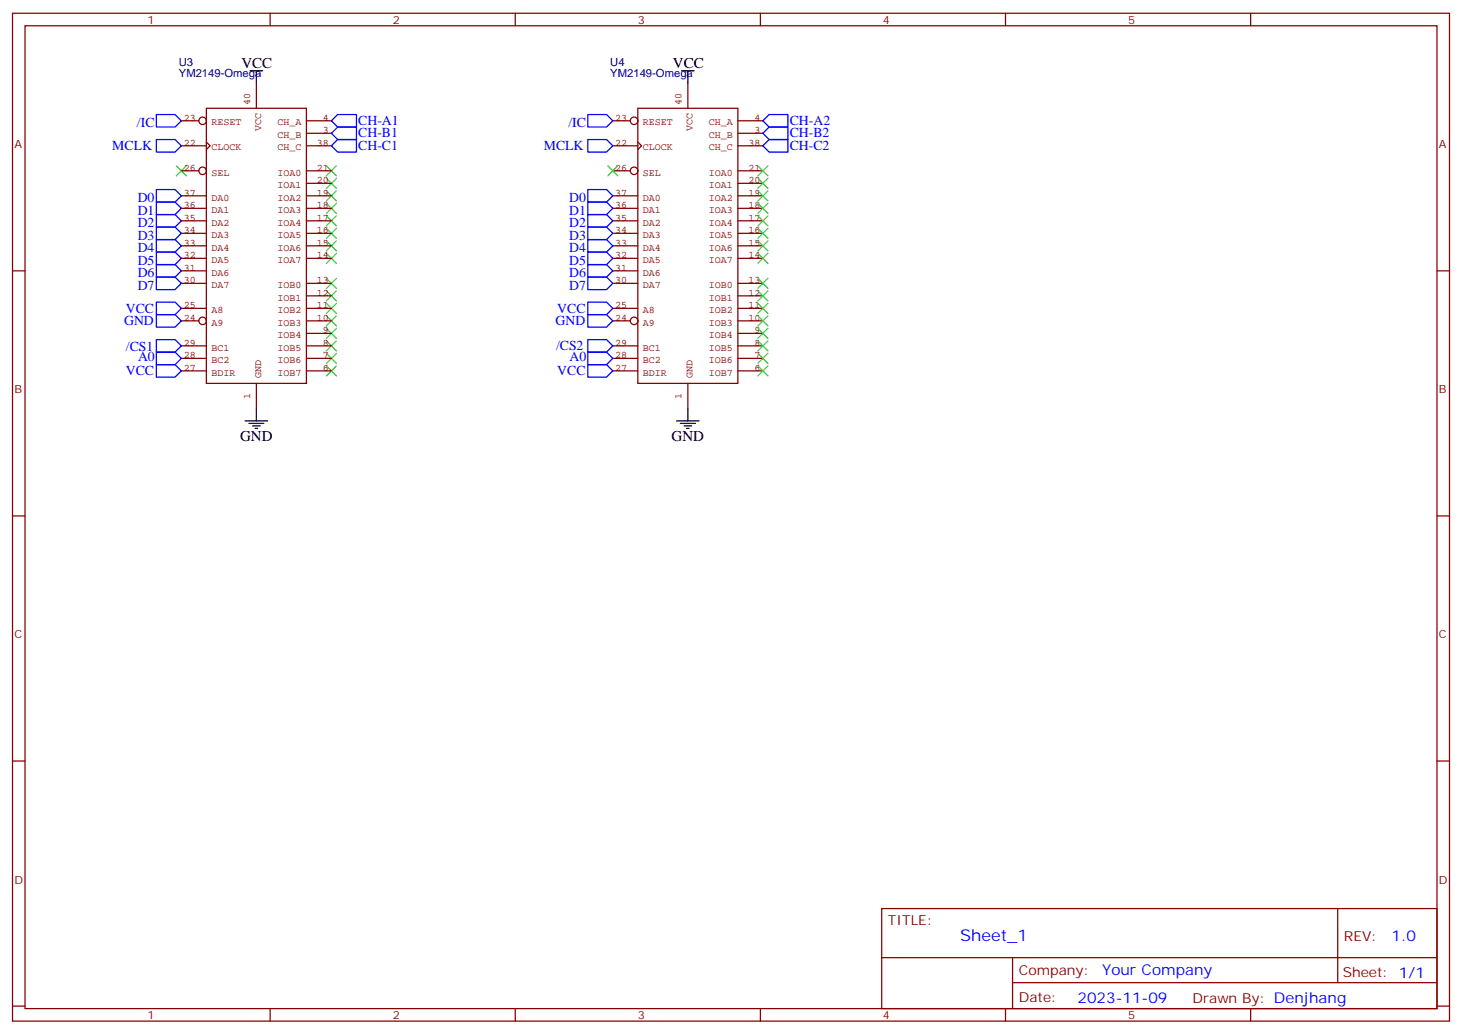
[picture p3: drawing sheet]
<svg xmlns="http://www.w3.org/2000/svg" width="412mm" height="292mm" viewBox="0 0 412 292" stroke-linecap="round" stroke-linejoin="round" font-family="sans-serif">
<g fill="none" stroke="#870000" stroke-width=".35">
<path d="M3.5 3.7h405.4v284.4h-405.4zM7.1 7.3h398.2v277.3h-398.2zM76.2 3.7v3.6M145.3 3.7v3.6M214.5 3.7v3.6M283.6 3.7v3.6M352.8 3.7v3.6M3.5 76.4h3.6M405.3 76.4h3.6M3.5 145.6h3.6M405.3 145.6h3.6M3.5 214.7h3.6"/>
<path d="M405.3 214.7h3.6M248.7 256.3h156.6v28.3h-156.6zM377.3 256.4v20.8M248.7 270.2h156.5M285.6 277.2h119.6M285.6 270.2v14.1M3.5 283.8h3.6M76.2 284.6v3.5M145.3 284.6v3.5M214.5 284.6v3.5M283.6 284.6v3.5M352.8 284.6v3.5"/>
<path d="M405.3 283.8h3.6"/>
</g>
<g fill="none" stroke="#00f" stroke-width=".35">
<path d="M44.1 32.3h5.3l1.8 1.8-1.8 1.7h-5.3zM44.1 39.4h5.3l1.8 1.7-1.8 1.8h-5.3zM93.5 37.6l1.7-1.8h5.3v3.6h-5.3zM95.2 32.3h5.3v3.5h-5.3l-1.7-1.7zM165.8 39.4h5.3l1.8 1.7-1.8 1.8h-5.3zM165.8 32.3h5.3l1.8 1.8-1.8 1.7h-5.3zM215.2 37.6l1.8-1.8h5.2v3.6h-5.2zM217 32.3h5.2v3.5h-5.2l-1.8-1.7zM44.1 53.5h5.3l1.8 1.7-1.8 1.8h-5.3zM44.1 57h5.3l1.8 1.8-1.8 1.7h-5.3zM93.5 41.1l1.7-1.7h5.3v3.5h-5.3zM165.8 57h5.3l1.8 1.8-1.8 1.7h-5.3z"/>
<path d="M165.8 53.5h5.3l1.8 1.7-1.8 1.8h-5.3zM215.2 41.1l1.8-1.7h5.2v3.5h-5.2zM44.1 60.5h5.3l1.8 1.8-1.8 1.8h-5.3zM44.1 64.1h5.3l1.8 1.7-1.8 1.8h-5.3zM44.1 71.1h5.3l1.8 1.8-1.8 1.7h-5.3zM44.1 74.6h5.3l1.8 1.8-1.8 1.8h-5.3zM44.1 78.2h5.3l1.8 1.7-1.8 1.8h-5.3zM44.1 67.6h5.3l1.8 1.8-1.8 1.7h-5.3zM165.8 67.6h5.3l1.8 1.8-1.8 1.7h-5.3zM165.8 78.2h5.3l1.8 1.7-1.8 1.8h-5.3zM165.8 74.6h5.3l1.8 1.8-1.8 1.8h-5.3zM165.8 71.1h5.3l1.8 1.8-1.8 1.7h-5.3z"/>
<path d="M165.8 64.1h5.3l1.8 1.7-1.8 1.8h-5.3zM165.8 60.5h5.3l1.8 1.8-1.8 1.8h-5.3zM44.1 85.2h5.3l1.8 1.8-1.8 1.8h-5.3zM44.1 88.8h5.3l1.8 1.7-1.8 1.8h-5.3zM44.1 99.3h5.3l1.8 1.8-1.8 1.8h-5.3zM44.1 95.8h5.3l1.8 1.8-1.8 1.7h-5.3zM165.8 85.2h5.3l1.8 1.8-1.8 1.8h-5.3zM165.8 88.8h5.3l1.8 1.7-1.8 1.8h-5.3zM165.8 95.8h5.3l1.8 1.8-1.8 1.7h-5.3zM165.8 99.3h5.3l1.8 1.8-1.8 1.8h-5.3zM44.1 102.9h5.3l1.8 1.7-1.8 1.8h-5.3zM165.8 102.9h5.3l1.8 1.7-1.8 1.8h-5.3z"/>
</g>
<g fill="none" stroke="#3c3" stroke-width=".35">
<path d="M49.7 46.8l2.9 2.8M52.6 46.8l-2.9 2.8M92.1 46.8l2.8 2.8M92.1 50.3l2.8 2.8M92.1 53.8l2.8 2.9M92.1 57.4l2.8 2.8M94.9 46.8l-2.8 2.8M94.9 50.3l-2.8 2.8M94.9 53.8l-2.8 2.9M94.9 57.4l-2.8 2.8M171.4 46.8l2.9 2.8M174.3 46.8l-2.9 2.8"/>
<path d="M213.8 57.4l2.8 2.8M213.8 53.8l2.8 2.9M213.8 50.3l2.8 2.8M213.8 46.8l2.8 2.8M216.6 57.4l-2.8 2.8M216.6 53.8l-2.8 2.9M216.6 50.3l-2.8 2.8M216.6 46.8l-2.8 2.8M92.1 60.9l2.8 2.8M92.1 64.4l2.8 2.8M92.1 67.9l2.8 2.9M92.1 71.5l2.8 2.8"/>
<path d="M92.1 78.5l2.8 2.9M94.9 60.9l-2.8 2.8M94.9 64.4l-2.8 2.8M94.9 67.9l-2.8 2.9M94.9 71.5l-2.8 2.8M94.9 78.5l-2.8 2.9M213.8 78.5l2.8 2.9M213.8 71.5l2.8 2.8M213.8 67.9l2.8 2.9M213.8 64.4l2.8 2.8M213.8 60.9l2.8 2.8M216.6 78.5l-2.8 2.9"/>
<path d="M216.6 71.5l-2.8 2.8M216.6 67.9l-2.8 2.9M216.6 64.4l-2.8 2.8M216.6 60.9l-2.8 2.8M92.1 82.1l2.8 2.8M92.1 85.6l2.8 2.8M92.1 89.1l2.8 2.8M92.1 92.6l2.8 2.9M92.1 96.2l2.8 2.8M92.1 99.7l2.8 2.8M94.9 82.1l-2.8 2.8M94.9 85.6l-2.8 2.8"/>
<path d="M94.9 89.1l-2.8 2.8M94.9 92.6l-2.8 2.9M94.9 96.2l-2.8 2.8M94.9 99.7l-2.8 2.8M213.8 99.7l2.8 2.8M213.8 96.2l2.8 2.8M213.8 92.6l2.8 2.9M213.8 89.1l2.8 2.8M213.8 85.6l2.8 2.8M213.8 82.1l2.8 2.8M216.6 99.7l-2.8 2.8M216.6 96.2l-2.8 2.8"/>
<path d="M216.6 92.6l-2.8 2.9M216.6 89.1l-2.8 2.8M216.6 85.6l-2.8 2.8M216.6 82.1l-2.8 2.8M92.1 103.2l2.8 2.8M94.9 103.2l-2.8 2.8M213.8 103.2l2.8 2.8M216.6 103.2l-2.8 2.8"/>
</g>
<g fill="none" stroke="#850000" stroke-width=".35">
<path d="M51.2 34.1h4.9M58.2 30.6h28.2v77.6h-28.2zM72.3 23.5v7.1M86.4 34.1h7.1M86.4 37.6h7.1M172.9 34.1h4.9M179.9 30.6h28.2v77.6h-28.2zM194 23.5v7.1M208.1 34.1h7.1M208.1 37.6h7.1M51.2 58.8h7M51.2 55.2h7"/>
<path d="M51.2 48.2h4.9M51.2 41.1h7M58.2 40.1l1.1 1-1.1 1.1M86.4 58.8h7.1M86.4 55.2h7.1M86.4 51.7h7.1M86.4 48.2h7.1M86.4 41.1h7.1M172.9 58.8h7M172.9 55.2h7M172.9 48.2h4.9M172.9 41.1h7"/>
<path d="M179.9 40.1l1.1 1-1.1 1.1M208.1 58.8h7.1M208.1 55.2h7.1M208.1 51.7h7.1M208.1 48.2h7.1M208.1 41.1h7.1M51.2 79.9h7M51.2 72.9h7M51.2 69.4h7M51.2 65.8h7M51.2 62.3h7M51.2 76.4h7"/>
<path d="M86.4 79.9h7.1M86.4 72.9h7.1M86.4 69.4h7.1M86.4 65.8h7.1M86.4 62.3h7.1M172.9 79.9h7M172.9 72.9h7M172.9 69.4h7M172.9 65.8h7M172.9 62.3h7M172.9 76.4h7M208.1 79.9h7.1"/>
<path d="M208.1 72.9h7.1M208.1 69.4h7.1M208.1 65.8h7.1M208.1 62.3h7.1M51.2 90.5h4.9M51.2 87h7M51.2 97.6h7M86.4 90.5h7.1M86.4 87h7.1M86.4 83.5h7.1M86.4 97.6h7.1M86.4 94.1h7.1"/>
<path d="M172.9 90.5h4.9M172.9 87h7M172.9 97.6h7M208.1 90.5h7.1M208.1 87h7.1M208.1 83.5h7.1M208.1 97.6h7.1M208.1 94.1h7.1M51.2 104.6h7M51.2 101.1h7M72.3 108.2v7M86.4 104.6h7.1"/>
<path d="M86.4 101.1h7.1M172.9 104.6h7M172.9 101.1h7M194 108.2v7M208.1 104.6h7.1M208.1 101.1h7.1"/>
<circle cx="57.1" cy="34.1" r="1.06"/>
<circle cx="178.9" cy="34.1" r="1.06"/>
<circle cx="57.1" cy="48.2" r="1.06"/>
<circle cx="178.9" cy="48.2" r="1.06"/>
<circle cx="57.1" cy="90.5" r="1.06"/>
<circle cx="178.9" cy="90.5" r="1.06"/>
</g>
<g fill="none" stroke="#000" stroke-width=".35">
<path d="M70.6 20h3.5M72.3 20v3.5M192.3 20h3.5M194 20v3.5M69.1 118.7h6.4M70.2 119.5h4.2M72.3 115.2v3.5M190.9 118.7h6.3M191.9 119.5h4.2M194 115.2v3.5M71.3 120.2h2.1M72 120.9h.7"/>
<path d="M193 120.2h2.1M193.7 120.9h.7"/>
</g>
<text font-size="4.6" fill="#00f" x="270.8" y="265.4">Sheet_1</text>
<g font-size="4.2">
<text x="68.1" y="19.3">VCC</text>
<text x="189.8" y="19.3">VCC</text>
<text x="67.7" y="124.4">GND</text>
<text x="189.4" y="124.4">GND</text>
</g>
<g font-size="4.2" fill="#00f">
<text x="392.5" y="265.6">1.0</text>
<text x="310.9" y="275.2">Your Company</text>
<text x="304" y="283">2023-11-09</text>
</g>
<g font-size="3.9" fill="#00f">
<text x="38.6" y="35.8">/IC</text>
<text x="101.1" y="35.1">CH-A1</text>
<text x="160.3" y="35.8">/IC</text>
<text x="222.8" y="35.1">CH-A2</text>
<text x="101.1" y="38.7">CH-B1</text>
<text x="222.8" y="38.7">CH-B2</text>
<text x="31.7" y="42.4">MCLK</text>
<text x="101.1" y="42.2">CH-C1</text>
<text x="153.4" y="42.4">MCLK</text>
<text x="222.8" y="42.2">CH-C2</text>
<text x="38.8" y="57">D0</text>
<text x="160.5" y="57">D0</text>
<text x="38.8" y="60.5">D1</text>
<text x="38.8" y="64.1">D2</text>
<text x="160.5" y="64.1">D2</text>
<text x="160.5" y="60.5">D1</text>
<text x="38.8" y="67.6">D3</text>
<text x="38.8" y="71.1">D4</text>
<text x="160.5" y="71.1">D4</text>
<text x="160.5" y="67.6">D3</text>
<text x="38.8" y="74.6">D5</text>
<text x="160.5" y="74.6">D5</text>
<text x="38.8" y="78.2">D6</text>
<text x="38.8" y="81.7">D7</text>
<text x="160.5" y="81.7">D7</text>
<text x="160.5" y="78.2">D6</text>
<text x="35.5" y="88.2">VCC</text>
<text x="157.2" y="88.2">VCC</text>
<text x="35" y="91.8">GND</text>
<text x="156.7" y="91.8">GND</text>
<text x="35.5" y="98.9">/CS1</text>
<text x="38.9" y="101.8">A0</text>
<text x="156.8" y="98.8">/CS2</text>
<text x="160.6" y="101.8">A0</text>
<text x="35.5" y="105.9">VCC</text>
<text x="157.2" y="105.9">VCC</text>
</g>
<g font-size="3.9" fill="#800">
<text x="250.5" y="260.9">TITLE:</text>
<text x="379.1" y="265.6">REV:</text>
<text x="287.4" y="275.1">Company:</text>
<text x="378.7" y="275.7">Sheet: 1/1</text>
<text x="287.4" y="282.8">Date:</text>
<text x="336.4" y="282.9">Drawn By: Denjhang</text>
</g>
<g font-size="3.2" fill="#800">
<text x="41.6" y="6.7">1</text>
<text x="110.8" y="6.7">2</text>
<text x="179.9" y="6.7">3</text>
<text x="249.1" y="6.7">4</text>
<text x="318.2" y="6.7">5</text>
<text x="4.1" y="41.8">A</text>
<text x="405.9" y="41.8">A</text>
<text x="4.1" y="111">B</text>
<text x="405.9" y="111">B</text>
<text x="4.1" y="180.1">C</text>
<text x="405.9" y="180.1">C</text>
<text x="4.1" y="249.3">D</text>
<text x="405.9" y="249.3">D</text>
<text x="41.6" y="287.5">1</text>
<text x="110.8" y="287.5">2</text>
<text x="179.9" y="287.5">3</text>
<text x="249.1" y="287.5">4</text>
<text x="318.2" y="287.5">5</text>
</g>
<g font-size="3.2" fill="#000080">
<text x="50.4" y="21.7">YM2149-Omega</text>
<text x="50.4" y="18.6">U3</text>
<text x="172.2" y="21.7">YM2149-Omega</text>
<text x="172.2" y="18.6">U4</text>
</g>
<g font-size="2.8" fill="#840000">
<text x="70.5" y="29.5" transform="rotate(-90 70.5 29.5)">40</text>
<text x="192.2" y="29.5" transform="rotate(-90 192.2 29.5)">40</text>
<text x="51.9" y="34">23</text>
<text x="59.6" y="35.4">RESET</text>
<text x="78.2" y="35.4">CH_A</text>
<text x="91.1" y="34">4</text>
<text x="173.6" y="34">23</text>
<text x="181.3" y="35.4">RESET</text>
<text x="200" y="35.4">CH_A</text>
<text x="212.8" y="34">4</text>
<text x="51.9" y="41.1">22</text>
<text x="73.6" y="37" transform="rotate(-90 73.6 37)">VCC</text>
<text x="78.2" y="38.9">CH_B</text>
<text x="89.4" y="41.1">38</text>
<text x="91.1" y="37.6">3</text>
<text x="173.6" y="41.1">22</text>
<text x="195.4" y="37" transform="rotate(-90 195.4 37)">VCC</text>
<text x="200" y="38.9">CH_B</text>
<text x="211.1" y="41.1">38</text>
<text x="212.8" y="37.6">3</text>
<text x="59.6" y="42.5">CLOCK</text>
<text x="78.2" y="42.5">CH_C</text>
<text x="181.3" y="42.5">CLOCK</text>
<text x="200" y="42.5">CH_C</text>
<text x="51.9" y="48.2">26</text>
<text x="59.6" y="49.5">SEL</text>
<text x="78.2" y="53">IOA1</text>
<text x="78.2" y="49.5">IOA0</text>
<text x="89.4" y="51.7">20</text>
<text x="89.4" y="48.2">21</text>
<text x="173.6" y="48.2">26</text>
<text x="181.3" y="49.5">SEL</text>
<text x="200" y="53">IOA1</text>
<text x="200" y="49.5">IOA0</text>
<text x="211.1" y="51.7">20</text>
<text x="211.1" y="48.2">21</text>
<text x="51.9" y="58.7">36</text>
<text x="51.9" y="55.2">37</text>
<text x="59.6" y="56.6">DA0</text>
<text x="78.2" y="56.6">IOA2</text>
<text x="89.4" y="58.7">18</text>
<text x="89.4" y="55.2">19</text>
<text x="173.6" y="58.7">36</text>
<text x="173.6" y="55.2">37</text>
<text x="181.3" y="56.6">DA0</text>
<text x="200" y="56.6">IOA2</text>
<text x="211.1" y="58.7">18</text>
<text x="211.1" y="55.2">19</text>
<text x="51.9" y="65.8">34</text>
<text x="51.9" y="62.3">35</text>
<text x="59.6" y="63.6">DA2</text>
<text x="59.6" y="60.1">DA1</text>
<text x="78.2" y="63.6">IOA4</text>
<text x="78.2" y="60.1">IOA3</text>
<text x="89.4" y="65.8">16</text>
<text x="89.4" y="62.3">17</text>
<text x="173.6" y="65.8">34</text>
<text x="173.6" y="62.3">35</text>
<text x="181.3" y="63.6">DA2</text>
<text x="181.3" y="60.1">DA1</text>
<text x="200" y="63.6">IOA4</text>
<text x="200" y="60.1">IOA3</text>
<text x="211.1" y="65.8">16</text>
<text x="211.1" y="62.3">17</text>
<text x="51.9" y="69.3">33</text>
<text x="59.6" y="70.7">DA4</text>
<text x="59.6" y="67.2">DA3</text>
<text x="78.2" y="70.7">IOA6</text>
<text x="78.2" y="67.2">IOA5</text>
<text x="89.4" y="69.3">15</text>
<text x="173.6" y="69.3">33</text>
<text x="181.3" y="70.7">DA4</text>
<text x="181.3" y="67.2">DA3</text>
<text x="200" y="70.7">IOA6</text>
<text x="200" y="67.2">IOA5</text>
<text x="211.1" y="69.3">15</text>
<text x="51.9" y="76.4">31</text>
<text x="51.9" y="72.8">32</text>
<text x="59.6" y="77.7">DA6</text>
<text x="59.6" y="74.2">DA5</text>
<text x="78.2" y="74.2">IOA7</text>
<text x="89.4" y="72.8">14</text>
<text x="173.6" y="76.4">31</text>
<text x="173.6" y="72.8">32</text>
<text x="181.3" y="77.7">DA6</text>
<text x="181.3" y="74.2">DA5</text>
<text x="200" y="74.2">IOA7</text>
<text x="211.1" y="72.8">14</text>
<text x="51.9" y="79.9">30</text>
<text x="59.6" y="81.3">DA7</text>
<text x="78.2" y="81.3">IOB0</text>
<text x="89.4" y="83.4">12</text>
<text x="89.4" y="79.9">13</text>
<text x="173.6" y="79.9">30</text>
<text x="181.3" y="81.3">DA7</text>
<text x="200" y="81.3">IOB0</text>
<text x="211.1" y="83.4">12</text>
<text x="211.1" y="79.9">13</text>
<text x="51.9" y="87">25</text>
<text x="59.6" y="88.3">A8</text>
<text x="78.2" y="88.3">IOB2</text>
<text x="78.2" y="84.8">IOB1</text>
<text x="89.4" y="87">11</text>
<text x="173.6" y="87">25</text>
<text x="181.3" y="88.3">A8</text>
<text x="200" y="88.3">IOB2</text>
<text x="200" y="84.8">IOB1</text>
<text x="211.1" y="87">11</text>
<text x="51.9" y="90.5">24</text>
<text x="59.6" y="91.8">A9</text>
<text x="78.2" y="91.8">IOB3</text>
<text x="78.2" y="95.4">IOB4</text>
<text x="89.4" y="90.5">10</text>
<text x="91.1" y="94">9</text>
<text x="173.6" y="90.5">24</text>
<text x="181.3" y="91.8">A9</text>
<text x="200" y="91.8">IOB3</text>
<text x="200" y="95.4">IOB4</text>
<text x="211.1" y="90.5">10</text>
<text x="212.8" y="94">9</text>
<text x="51.9" y="101.1">28</text>
<text x="51.9" y="97.5">29</text>
<text x="59.6" y="98.9">BC1</text>
<text x="78.2" y="98.9">IOB5</text>
<text x="91.1" y="101.1">7</text>
<text x="91.1" y="97.5">8</text>
<text x="173.6" y="101.1">28</text>
<text x="173.6" y="97.5">29</text>
<text x="181.3" y="98.9">BC1</text>
<text x="200" y="98.9">IOB5</text>
<text x="212.8" y="101.1">7</text>
<text x="212.8" y="97.5">8</text>
<text x="51.9" y="104.6">27</text>
<text x="59.6" y="106">BDIR</text>
<text x="59.6" y="102.4">BC2</text>
<text x="73.6" y="106.8" transform="rotate(-90 73.6 106.8)">GND</text>
<text x="78.2" y="106">IOB7</text>
<text x="78.2" y="102.4">IOB6</text>
<text x="91.1" y="104.6">6</text>
<text x="173.6" y="104.6">27</text>
<text x="181.3" y="106">BDIR</text>
<text x="181.3" y="102.4">BC2</text>
<text x="195.4" y="106.8" transform="rotate(-90 195.4 106.8)">GND</text>
<text x="200" y="106">IOB7</text>
<text x="200" y="102.4">IOB6</text>
<text x="212.8" y="104.6">6</text>
<text x="70.5" y="112.7" transform="rotate(-90 70.5 112.7)">1</text>
<text x="192.2" y="112.7" transform="rotate(-90 192.2 112.7)">1</text>
</g>
</svg>
